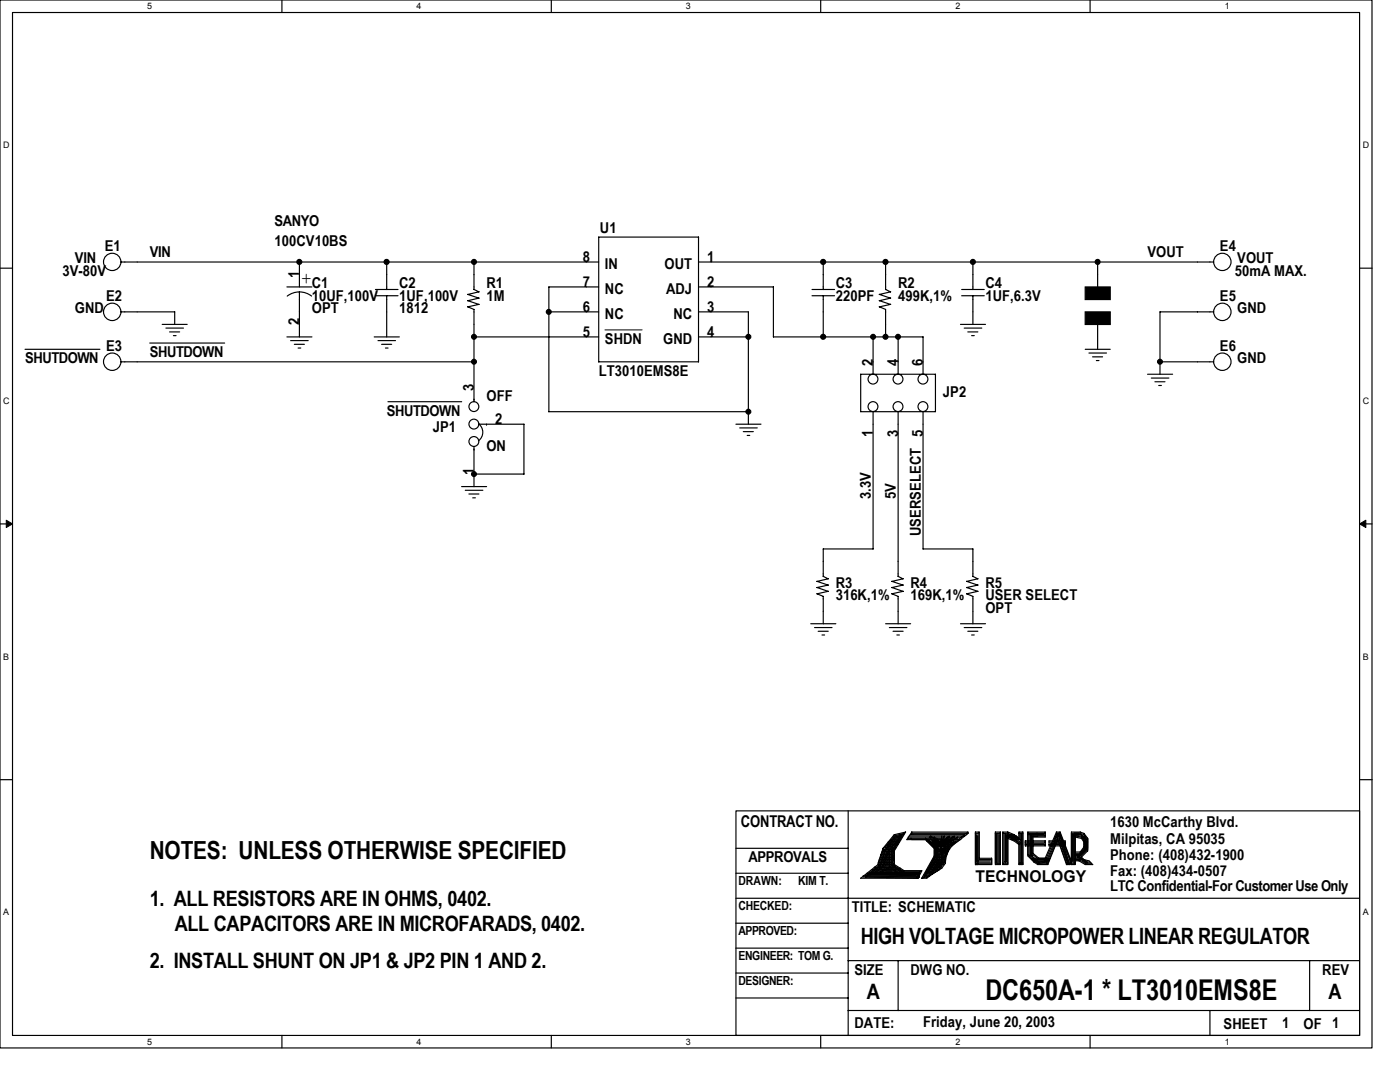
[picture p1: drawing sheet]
<svg xmlns="http://www.w3.org/2000/svg" width="279mm" height="216mm" viewBox="0 0 279 216" stroke-linecap="round" stroke-linejoin="round" font-family="sans-serif">
<path d="M0 0h273.8v209.1h-273.8zM2.5 2.5h268.8v204.1h-268.8z" fill="none" stroke="#000" stroke-width=".23"/>
<g fill="#fff">
<path d="M29.4 .3h1v1.9h-1z"/>
<path d="M29.4 206.9h1v2h-1z"/>
</g>
<path d="M56.3 0v2.5M56.3 206.6v2.5" fill="none" stroke="#000" stroke-width=".23"/>
<g fill="#fff">
<path d="M83.1 .3h1v1.9h-1z"/>
<path d="M83.1 206.9h1v2h-1z"/>
</g>
<path d="M110 0v2.5M110 206.6v2.5" fill="none" stroke="#000" stroke-width=".23"/>
<g fill="#fff">
<path d="M136.9 .3h1v1.9h-1z"/>
<path d="M136.9 206.9h1v2h-1z"/>
</g>
<path d="M163.8 0v2.5M163.8 206.6v2.5" fill="none" stroke="#000" stroke-width=".23"/>
<g fill="#fff">
<path d="M190.7 .3h1v1.9h-1z"/>
<path d="M190.7 206.9h1v2h-1z"/>
</g>
<path d="M217.6 0v2.5M217.6 206.6v2.5" fill="none" stroke="#000" stroke-width=".23"/>
<g fill="#fff">
<path d="M244.4 .3h1v1.9h-1z"/>
<path d="M244.4 206.9h1v2h-1z"/>
<path d="M.6 28h1.3v2h-1.3z"/>
<path d="M272 28h1.3v2h-1.3z"/>
<path d="M.6 79h1.3v2h-1.3z"/>
<path d="M272 79h1.3v2h-1.3z"/>
</g>
<path d="M0 53.5h2.5M271.3 53.5h2.5" fill="none" stroke="#000" stroke-width=".23"/>
<g fill="#fff">
<path d="M.6 130h1.2v2h-1.2z"/>
<path d="M272 130h1.2v2h-1.2z"/>
</g>
<path d="M0 104.5h2.5M271.3 104.5h2.5" fill="none" stroke="#000" stroke-width=".23"/>
<g fill="#000" stroke="#000" stroke-width=".2">
<path d="M1.2 103.8l1.3 .7-1.3 .8z" fill-rule="evenodd"/>
<path d="M271.3 104.5l1.3-.7v1.5z" fill-rule="evenodd"/>
</g>
<g fill="#fff">
<path d="M.6 181.1h1.2v2h-1.2z"/>
<path d="M272 181.1h1.2v2h-1.2z"/>
</g>
<g fill="none" stroke="#000" stroke-width=".23">
<path d="M24.2 52.3h95.3M57.3 57.3h5M59.8 52.3v5M59.8 58.3v8.9M62.2 59.1a4 4 0 0 0-4.9 0M74.9 59h4.5M74.9 57.8h4.5M77.2 52.3v5.5M77.2 59v8.2M93.3 60l2.3 .7M93.3 58.7l2.3 .8M94.6 57.7l1 .6"/>
<path d="M94.6 52.3v5.5M95.6 59.5l-2.3 .5M95.6 58.2l-2.3 .6M119.5 57.3h-10v24.9M139.4 57.3h15l-.1 9.9M139.4 52.3h102.8M162.1 59h4.5M162.1 57.8h4.5M164.3 52.3v5.5M164.3 59v8.2M175.5 60l2.2 .7M175.5 58.7l2.2 .8"/>
<path d="M176.7 57.7l1 .6M176.7 52.3v5.5M177.8 59.5l-2.3 .5M177.8 58.2l-2.3 .6M191.9 59h4.5M191.9 57.8h4.5M194.2 52.3v5.5M194.2 59v5.7M219.1 52.3v5M5 69.7h14.9M24.2 72.2h70.4M24.2 62.2h10.7v2.5"/>
<path d="M29.9 68.5h14.9M32.4 64.7h5M33.1 65.5h3.5M33.8 66.2h2.1M34.6 67h.5M57.3 67.2h5M58 68h3.5M58.7 68.7h2M59.5 69.4h.5M74.7 67.2h5M75.4 68h3.5M76.2 68.7h2"/>
<path d="M76.9 69.4h.5M93.3 61.2l1.3 .5v18.5M94.6 79.7h.1M94.6 67.2h24.9M95.6 60.7l-2.3 .5M109.5 62.2h10M119.5 72.2h19.9M119.5 72.2v-24.9h19.9v24.9M139.4 67.2h10M139.4 62.2h10M149.4 62.2v22.5M154.3 67.2h29.9"/>
<path d="M171.8 74.7h14.9v7.4h-14.9zM174.2 67.2v7.5M177.8 60.7l-2.3 .5 1.2 .5v5.5M179.2 67.2v7.5M184.2 67.2v7.5M191.7 64.7h5M192.4 65.5h3.5M193.1 66.2h2.1M193.9 67h.5M216.6 69.7h5M217.3 70.4h3.5M218 71.2h2"/>
<path d="M218.8 71.9h.5M219.1 64.7v5M229 74.7h5M229.8 75.4h3.5M230.5 76.2h2M231.2 76.9h.6M231.5 72.2h10.7M242.2 62.2h-10.7v12.5M77.4 80.2h14.7M92.1 97.1h5M92.9 97.8h3.5M93.6 98.6h2"/>
<path d="M94.3 99.3h.6M94.6 89.6h.1M94.6 89.1v8M95.6 84.6a2.12 2.12 0 0 1-.1 3.4M95.6 84.6h9v10h-10M97.1 84.6h.1M109.5 82.1h39.9M146.9 84.6h5M147.6 85.4h3.5M148.3 86.1h2M149.1 86.9h.5M174.2 82.1v27.5"/>
<path d="M179.2 82.1v32.9M184.2 82.1v27.5M163 118.5l1.3 .5v5.5M163 117.2l2.3 .8-2.3 .5M164.3 115l1 .5-2.3 .5 2.3 .7-2.3 .5M174.3 109.5h-10v5.5M178 118.5l1.2 .5v5.5M178 117.2l2.2 .8M179.2 115l1 .5M180.3 118l-2.3 .5M180.3 116.7l-2.3 .5M180.3 115.5l-2.3 .5 2.2 .8"/>
<path d="M184.2 109.5h10v5.5M192.9 118.5l1.3 .5v5.5M192.9 117.2l2.3 .8-2.3 .5M192.9 116l2.3 .7-2.3 .5M194.1 115l1.1 .5-2.3 .5M161.8 124.5h5M162.6 125.2h3.5M163.3 126h2M164 126.7h.6M176.7 124.5h5M177.5 125.2h3.5M178.2 126h2"/>
<path d="M179 126.7h.5M191.7 124.5h5M192.4 125.2h3.5M193.1 126h2.1M193.9 126.7h.5M0 155.6h2.5M271.3 155.6h2.5M146.9 174.2h22.4M146.9 169.3h22.4M146.9 179.2h124.4M146.9 161.8h124.4v44.8h-124.4zM169.3 161.8v44.8"/>
<path d="M171.8 175.2h11.4M172.8 174.8l10.2 .2M172.8 175l10.2 .3M174.5 174.2l8.2 .3M174.5 174.5l8.2 .3M176.5 170.3l-.8 2.5-3 2.2M176.7 173.8h1.3M176.7 174h1.3M177 170l-.8 2M177.2 170l-1 2.8-2 1.5M177.2 170.3l-1 2.7-2 1.5M177.2 171.3l-.7 2"/>
<path d="M177.3 172l-.3 .8M177.5 172.7l2 1.5M177.5 173l2 1.5M177.5 170v3l-2 1M177.5 173.2l-2 1.1M178 172.5l2.4 1.7h3.1M178 172.7l2.5 1.8h3M178 169.8v3M178.5 172.5l1.9 1.3h3.6M178.5 172.7l2 1.3M178.5 169.8v3M178.7 166.8h1.3v.2h-1.8v.3h1.3v.2h-1.8v.3h1.8v.2h-2.3v.3h2v.2h-2.2v.3h1.7v.5h-2v-.3h1.5v.5h.3h-2.3v.3h2.3v.5h-2.5v-.3h2.5v.8h-2.8v-.3h2.5v.8v-.3h-2.5v.3h2.8v.5v-.3h-3v.3h2.7v.2h-2.7v.3h3v.2h-3.3v.3h3.5v.2h-4.2v.2h5.2v.3h-5.7v.3h9.7v.2h-10.2v.2h10h-10.5v.3h10.5v.5v-.2h-11.2v.2h10.9"/>
<path d="M178.7 167.5l-1.5 1.8M179.5 166.5h.8M179.7 166.5l-.2 .3-1 .2-2 2.8M179.7 166.8l-.2 .2-1 .3-2 2.7-.8 2.5-3 2.3M180 166.5l-2.8 3.3M180 166.8l-2.8 3.2M180 166.5l-2 3.3M180 166.8l-2 3.2M180.5 166.3l-2.3 3.5M180.5 166.3l-2 .5-2.3 2.7-1 3-3.5 2.8M180.7 166l-2.2 .6-2.3 2.7-1 3M180.7 166l-2.2 3.8"/>
<path d="M181.2 167.3h10M181.2 167h10.7M181.5 166.8h10.9M181.7 166.5h10.7M181.9 166h11.3v.3h-11.2zM182 166l-1 1.5h10.5M183.5 174.2l-.5 .8M183.5 174.5l-.5 .7M184 173.7l-.8 1.5M184.5 174.8h.7M184.7 167.3l2.2 1.7M184.7 167.5l1.8 1.8"/>
<path d="M184.7 174.2h1.3M184.7 174h1.8M185 173.8h2M185 167.5l2 2M185 173.5h2.2M185.2 173.2h2.5M185.5 167l1.5 1.6M185.5 172.8h2.5M185.5 173h2.5M185.7 166.8l1.8 1.5M185.7 172.5h2.8M185.9 168.3l1 1h2.3"/>
<path d="M185.9 172.3h2.6M185.9 168.5h4M185.9 168.3h4M186.2 171.5h2.5M186.2 171.8h2.5M186.5 169.3v1.7M186.5 170.8l-2.6 4.5M186.5 171.3h2M186.5 168.8h3M186.5 167.8l1 1M186.5 167l1.2 2M186.7 170.8h2"/>
<path d="M186.7 170.3h2.3M186.7 169h2.5M186.7 169.5v1M186.7 170.5l-2.5 4.7M186.9 170h1.6M186.9 170.5h1.3M186.9 167.3l.8 1M186.9 169.5l-.2 1.5M186.9 169.5h1.5v2.5l-1 1.5-2.5 1.5h-.5l.1-.5M186.9 169.2v2.3M187 170.2l-2.3 4.3M187.2 169v2l-2.5 4"/>
<path d="M187.2 170.8l-2.5 4M187.2 171.5l-2 2.5M187.9 167.8l-.5 3.7-1.2 1.8M187.9 169.2v2.8l-2.2 2M187.9 166.8l-.2 3.2M188 173.2l-3 2h-1M188 171.5l-1.1 1.3M188.2 172l-.7 1-2.3 1.8M188.5 166.8l-.6 1.2-.5 3.8-1.2 1.7M188.7 168.8v3.2h-2.8M188.7 169.5l-.8 .5M188.7 171h-2l-1.8 3"/>
<path d="M188.9 169.3v1.2M189.4 167l-1 1M189.4 166.8l-1.7 1.5M189.4 169l-.2 .5M189.4 169.3l-1 1.7M189.9 168h-4l1.3 1.3M190.4 167.8l-2.2 1.5v2.5l-.8 1-2.2 1.7M190.4 168l-2.2 1.5M190.4 166.8l-2.5 1.8M190.5 167l-2.1 1.3M190.7 168l-2 1.5M190.7 167.8h-5.7l1.9 2h2.3"/>
<path d="M191.2 167l-3 1.8 1.2-1M191.8 167.5a5.2 5.2 0 0 0-3.1 4.8l-.8 1M193.2 166l-3.3 2.6M193.2 166.3l-4.5 3.5M194.6 166h.8M194.6 166.3h.8M194.7 166v6.5h3.2v-1.3M194.7 172.3h3.2M194.9 166.5v5.5M195.2 166.5v5.8M195.2 171.8h2.5M195.2 172h2.5"/>
<path d="M195.4 171.3h2.5M195.4 171.5h2.5M195.4 166v5.5M198.6 166h1M198.6 166.3h1M198.6 172.3h1.1M198.6 166v6.5h1.1M198.9 166.3v6M199.1 166.3v6.2M199.4 166.3v6M199.6 166v6.5M200.1 166.3h1"/>
<path d="M200.1 172.3h1M200.4 166.3v5.7h.5v-5.5h1.2v.3h-1.2h2v.2h-2h2.2v.3h-1.2v.2h1.7v-1.2h.3v6h-.3v-4.8M200.6 166.3v6M200.6 166.5l2 .8M200.6 166.8l2 .8M201.1 166l1.3 .5 1 .8M201.1 166h-1v6.5h1M201.1 167v5.5M201.1 167l1.3 .6M201.1 167.3l1.3 .5M202.4 167.5l1 .8M202.4 167.8l1 .8"/>
<path d="M202.6 167.3l1.3 1M202.6 167.5l1.3 1.1M203.3 166.3h.8M203.4 172.3h.8M203.4 168.3v4.2h.8M203.9 166.3v6.2M204.1 166h-.8l.1 1.6-1-.8-1.3-.5M204.1 166v6.5M204.6 168h4M204.6 167.8h4v1h-4zM204.6 168.5h4M204.9 168.3h3.5"/>
<path d="M205.1 166.5h3.3M205.1 166.3h3.5M205.1 170.5l1.3 1.3 .7 .5M205.4 166.3v4.5h.7h-.2v-4.3M205.6 166.8h3M205.6 166.5v4.3l1.8 1.5M205.6 170.5l1.8 1.5 1.5-.3M206.1 170.2l1.2 1.1M206.1 170.5l1.2 1M206.1 166.8v3.7M207.1 172.3h2M207.1 172.5h2"/>
<path d="M207.3 171.3h1.3M207.3 171.5h1.3M208.6 166h-3.5v4.8l1.3 1.2 .7 .5M208.6 166v1h-2.5M208.9 172l-1.6 .3M209.3 167.8h3.3v1h-3.2zM209.3 168h3.3M209.4 168.5h3.2M209.6 171.3h-3.7v.2h3.5v.3h-3v.2h2.7M209.6 168.3h3M210.8 166h.8M210.8 166.3h.8"/>
<path d="M210.8 166.3h.8v.5h-.8zM210.8 166.8v-.3h.8v.5h-1v.3M210.8 166l-2.2 5.3M210.8 166.5l-2.2 5.3M211.1 167.3l1.8 5M211.1 167.5l1.7 5h.8v-1.3M211.1 166.5l-2.3 5.3M211.1 167l-2.3 5.3M211.1 166.3l.5 .3-.8 .2M211.1 167.3l-2 5M211.1 167.5l-2 5M211.3 166.3l2.3 5.5"/>
<path d="M211.3 167l2.1 5.5M211.3 167.3l1.8 5.2M211.6 166l2 5.3M211.6 166.3l2 5.2M211.6 166.8l1.8 5.2M211.6 167l1.8 5.3M212.8 172.3h.8M213.8 172.3h.8M213.8 166.3h1.8l.7 .3M214.1 166.8h1.7l.5 .5M214.1 166.5h1.7M214.1 166.5v5.5"/>
<path d="M214.3 166.8v5.5M214.6 170h1M214.6 171.5h1.2l1 .8M214.6 171.8h.7M214.6 170.3h1M214.6 171.3h1.2l1 .7M214.6 170.8h1M214.6 170.5h1M214.6 167l1.2 .3 .5 .7M214.6 171h1M215.1 170.8l2 1.2M215.1 171l2 1.3"/>
<path d="M215.3 171.5l1.3 .8M215.3 171.7l1.3 .8M215.8 166.5l.8 .8M215.8 166.8l.8 .7M215.8 167l.5 .8v1.5l-.7 1M215.8 167l.5 .6M215.8 171l.5 .5 1 .3 .8 .7h-1.5M215.8 167l-1.2-.2v5.7h-.8v-6.5h1.8l.7 .3 .8 1v2.5l-1.3 1.2M216.3 167.3l.3 2.2M216.3 169l-.7 1M216.3 166.5l.5 1.1M216.3 166.5l.8 1-.3 .5"/>
<path d="M216.3 166.8l.5 1M216.6 172.3h1.2M216.6 167.3l.2 1.7M216.6 167.5l.2 1.8M216.6 167.8v1.5M216.8 168.3l.3-.5-.3 1.7-1.2 1.3M216.8 172h.8M216.8 169.3l-1.2 1.2M216.8 168v1.3M216.8 169l-1.7 1.8M216.8 169.2l-1.7 1.8M217.1 169.5l-1.3 1.3"/>
<path d="M146.9 184.2h22.4M146.9 189.2h22.4M146.9 194.2h22.4M146.9 199.1h22.4M169.2 191.7h102.1M179.2 191.7v10M261.4 191.7v10M169.2 201.6h102.1M241.5 201.6v5"/>
<circle cx="22.4" cy="52.3" r="1.73"/>
<circle cx="244" cy="52.3" r="1.73"/>
<circle cx="22.4" cy="62.2" r="1.74"/>
<circle cx="22.4" cy="72.2" r="1.74"/>
<circle cx="174.2" cy="75.6" r=".98"/>
<circle cx="179.2" cy="75.6" r=".98"/>
<circle cx="184.2" cy="75.6" r=".98"/>
<circle cx="243.9" cy="62.2" r="1.74"/>
<circle cx="243.9" cy="72.2" r="1.74"/>
<circle cx="94.6" cy="84.6" r=".98"/>
<circle cx="94.6" cy="88.1" r=".98"/>
<circle cx="94.6" cy="81.1" r=".98"/>
<circle cx="174.2" cy="81.1" r=".98"/>
<circle cx="179.2" cy="81.1" r=".98"/>
<circle cx="184.2" cy="81.1" r=".98"/>
</g>
<g fill="#000" stroke="#000" stroke-width=".23">
<path d="M216.6 57.3h5v2.5h-5zM216.6 62.2h5v2.5h-5z"/>
<circle cx="59.7" cy="52.3" r=".49"/>
<circle cx="77.2" cy="52.3" r=".5"/>
<circle cx="94.6" cy="52.3" r=".49"/>
<circle cx="164.3" cy="52.3" r=".5"/>
<circle cx="176.7" cy="52.3" r=".5"/>
<circle cx="194.2" cy="52.3" r=".49"/>
<circle cx="219" cy="52.3" r=".49"/>
<circle cx="94.6" cy="67.2" r=".49"/>
<circle cx="94.6" cy="72.2" r=".49"/>
<circle cx="109.5" cy="62.2" r=".49"/>
<circle cx="149.4" cy="67.2" r=".49"/>
<circle cx="164.3" cy="67.2" r=".49"/>
<circle cx="174.2" cy="67.2" r=".49"/>
<circle cx="176.7" cy="67.2" r=".49"/>
<circle cx="179.2" cy="67.2" r=".49"/>
<circle cx="231.5" cy="72.2" r=".49"/>
<circle cx="94.6" cy="94.6" r=".49"/>
<circle cx="149.4" cy="82.1" r=".49"/>
</g>
<path d="M120.7 65.8h7.4" fill="none" stroke="#000" stroke-width=".2"/>
<text font-size="5.7" x="196.7" y="199.5">DC650A-1 * LT3010EMS8E</text>
<text font-size="5" x="29.9" y="171.4">NOTES: UNLESS OTHERWISE SPECIFIED</text>
<text font-size="4.5" x="171.8" y="188.4">HIGH VOLTAGE MICROPOWER LINEAR REGULATOR</text>
<g font-size="4.2">
<text x="29.9" y="180.7">1. ALL RESISTORS ARE IN OHMS, 0402.</text>
<text x="34.9" y="185.7">ALL CAPACITORS ARE IN MICROFARADS, 0402.</text>
<text x="29.9" y="193.1">2. INSTALL SHUNT ON JP1 &amp; JP2 PIN 1 AND 2.</text>
<text x="173" y="199.4">A</text>
<text x="265.1" y="199.4">A</text>
</g>
<text font-size="3.7" x="60" y="56.7">+</text>
<g font-size="3.2">
<text x="147.9" y="165.1">CONTRACT NO.</text>
<text x="194.7" y="176">TECHNOLOGY</text>
</g>
<g font-size="3">
<text x="54.8" y="45.1">SANYO</text>
<text x="119.7" y="46.6">U1</text>
<text x="14.9" y="52.6">VIN</text>
<text x="20.9" y="50.1">E1</text>
<text x="29.9" y="51.3">VIN</text>
<text x="54.8" y="49.1">100CV10BS</text>
<text x="116.3" y="52.3">8</text>
<text x="120.7" y="53.7">IN</text>
<text x="132.6" y="53.7">OUT</text>
<text x="141.1" y="52.3">1</text>
<text x="229" y="51.3">VOUT</text>
<text x="243.5" y="50.1">E4</text>
<text x="246.9" y="52.6">VOUT</text>
<text x="12.4" y="55.1">3V-80V</text>
<text x="59.7" y="55.5" transform="rotate(-90 59.7 55.5)">1</text>
<text x="62.2" y="57.6">C1</text>
<text x="79.7" y="57.6">C2</text>
<text x="97.1" y="57.6">R1</text>
<text x="116.3" y="57.2">7</text>
<text x="120.7" y="58.7">NC</text>
<text x="132.9" y="58.7">ADJ</text>
<text x="141.1" y="57.2">2</text>
<text x="166.8" y="57.6">C3</text>
<text x="179.2" y="57.6">R2</text>
<text x="196.7" y="57.6">C4</text>
<text x="246.4" y="55.1">50mA MAX.</text>
<text x="14.9" y="62.5">GND</text>
<text x="21.2" y="60">E2</text>
<text x="59.7" y="64.9" transform="rotate(-90 59.7 64.9)">2</text>
<text x="62.2" y="60">10UF,100V</text>
<text x="62.2" y="62.5">OPT</text>
<text x="79.7" y="60">1UF,100V</text>
<text x="79.7" y="62.5">1812</text>
<text x="97.1" y="60">1M</text>
<text x="116.3" y="62.2">6</text>
<text x="120.7" y="63.6">NC</text>
<text x="134.4" y="63.6">NC</text>
<text x="141.1" y="62.2">3</text>
<text x="166.8" y="60">220PF</text>
<text x="179.2" y="60">499K,1%</text>
<text x="196.7" y="60">1UF,6.3V</text>
<text x="243.5" y="60">E5</text>
<text x="246.9" y="62.5">GND</text>
<text x="21.2" y="70">E3</text>
<text x="29.9" y="71.2">SHUTDOWN</text>
<text x="116.3" y="67.2">5</text>
<text x="120.7" y="68.6">SHDN</text>
<text x="132.4" y="68.6">GND</text>
<text x="141.1" y="67.2">4</text>
<text x="243.5" y="70">E6</text>
<text x="5" y="72.5">SHUTDOWN</text>
<text x="94.6" y="77.9" transform="rotate(-90 94.6 77.9)">3</text>
<text x="119.5" y="75">LT3010EMS8E</text>
<text x="174.2" y="72.9" transform="rotate(-90 174.2 72.9)">2</text>
<text x="179.2" y="72.9" transform="rotate(-90 179.2 72.9)">4</text>
<text x="184.2" y="72.9" transform="rotate(-90 184.2 72.9)">6</text>
<text x="246.9" y="72.5">GND</text>
<text x="77.2" y="82.9">SHUTDOWN</text>
<text x="97.1" y="79.9">OFF</text>
<text x="188.2" y="79.2">JP2</text>
<text x="86.4" y="86.2">JP1</text>
<text x="97.1" y="89.9">ON</text>
<text x="98.8" y="84.6">2</text>
<text x="174.2" y="87.3" transform="rotate(-90 174.2 87.3)">1</text>
<text x="179.2" y="87.3" transform="rotate(-90 179.2 87.3)">3</text>
<text x="184.2" y="87.3" transform="rotate(-90 184.2 87.3)">5</text>
<text x="94.6" y="94.8" transform="rotate(-90 94.6 94.8)">1</text>
<text x="173.8" y="99.6" transform="rotate(-90 173.8 99.6)">3.3V</text>
<text x="178.8" y="99.6" transform="rotate(-90 178.8 99.6)">5V</text>
<text x="183.7" y="107" transform="rotate(-90 183.7 107)">USERSELECT</text>
<text x="166.8" y="117.3">R3</text>
<text x="166.8" y="119.8">316K,1%</text>
<text x="181.7" y="117.3">R4</text>
<text x="181.7" y="119.8">169K,1%</text>
<text x="196.7" y="117.3">R5</text>
<text x="196.7" y="119.8">USER SELECT</text>
<text x="196.7" y="122.3">OPT</text>
<text x="221.6" y="165.1">1630 McCarthy Blvd.</text>
<text x="149.4" y="172">APPROVALS</text>
<text x="221.6" y="168.3">Milpitas, CA 95035</text>
<text x="221.6" y="171.6">Phone: (408)432-1900</text>
<text x="221.6" y="174.8">Fax: (408)434-0507</text>
<text x="221.6" y="177.8">LTC Confidential-For Customer Use Only</text>
<text x="170" y="182">TITLE: SCHEMATIC</text>
<text x="170.5" y="194.5">SIZE</text>
<text x="181.7" y="194.5">DWG NO.</text>
<text x="263.9" y="194.5">REV</text>
<text x="170.5" y="205.1">DATE:</text>
<text x="184.2" y="204.9">Friday, June 20, 2003</text>
<text x="244.2" y="205.4">SHEET</text>
<text x="255.9" y="205.1">1</text>
<text x="260.1" y="205.4">OF 1</text>
</g>
<g font-size="2.5">
<text x="147.4" y="176.6">DRAWN:</text>
<text x="159.3" y="176.6">KIM T.</text>
<text x="147.4" y="181.6">CHECKED:</text>
<text x="147.4" y="186.5">APPROVED:</text>
<text x="147.4" y="191.5">ENGINEER: TOM G.</text>
<text x="147.4" y="196.5">DESIGNER:</text>
</g>
<g font-size="1.8">
<text x="29.4" y="1.8">5</text>
<text x="83.1" y="1.8">4</text>
<text x="136.9" y="1.8">3</text>
<text x="190.7" y="1.8">2</text>
<text x="244.4" y="1.8">1</text>
<text x=".6" y="29.6">D</text>
<text x="272" y="29.6">D</text>
<text x=".6" y="80.6">C</text>
<text x="272" y="80.6">C</text>
<text x=".6" y="131.6">B</text>
<text x="272" y="131.6">B</text>
<text x=".6" y="182.7">A</text>
<text x="272" y="182.7">A</text>
<text x="29.4" y="208.4">5</text>
<text x="83.1" y="208.4">4</text>
<text x="136.9" y="208.4">3</text>
<text x="190.7" y="208.4">2</text>
<text x="244.4" y="208.4">1</text>
</g>
</svg>
